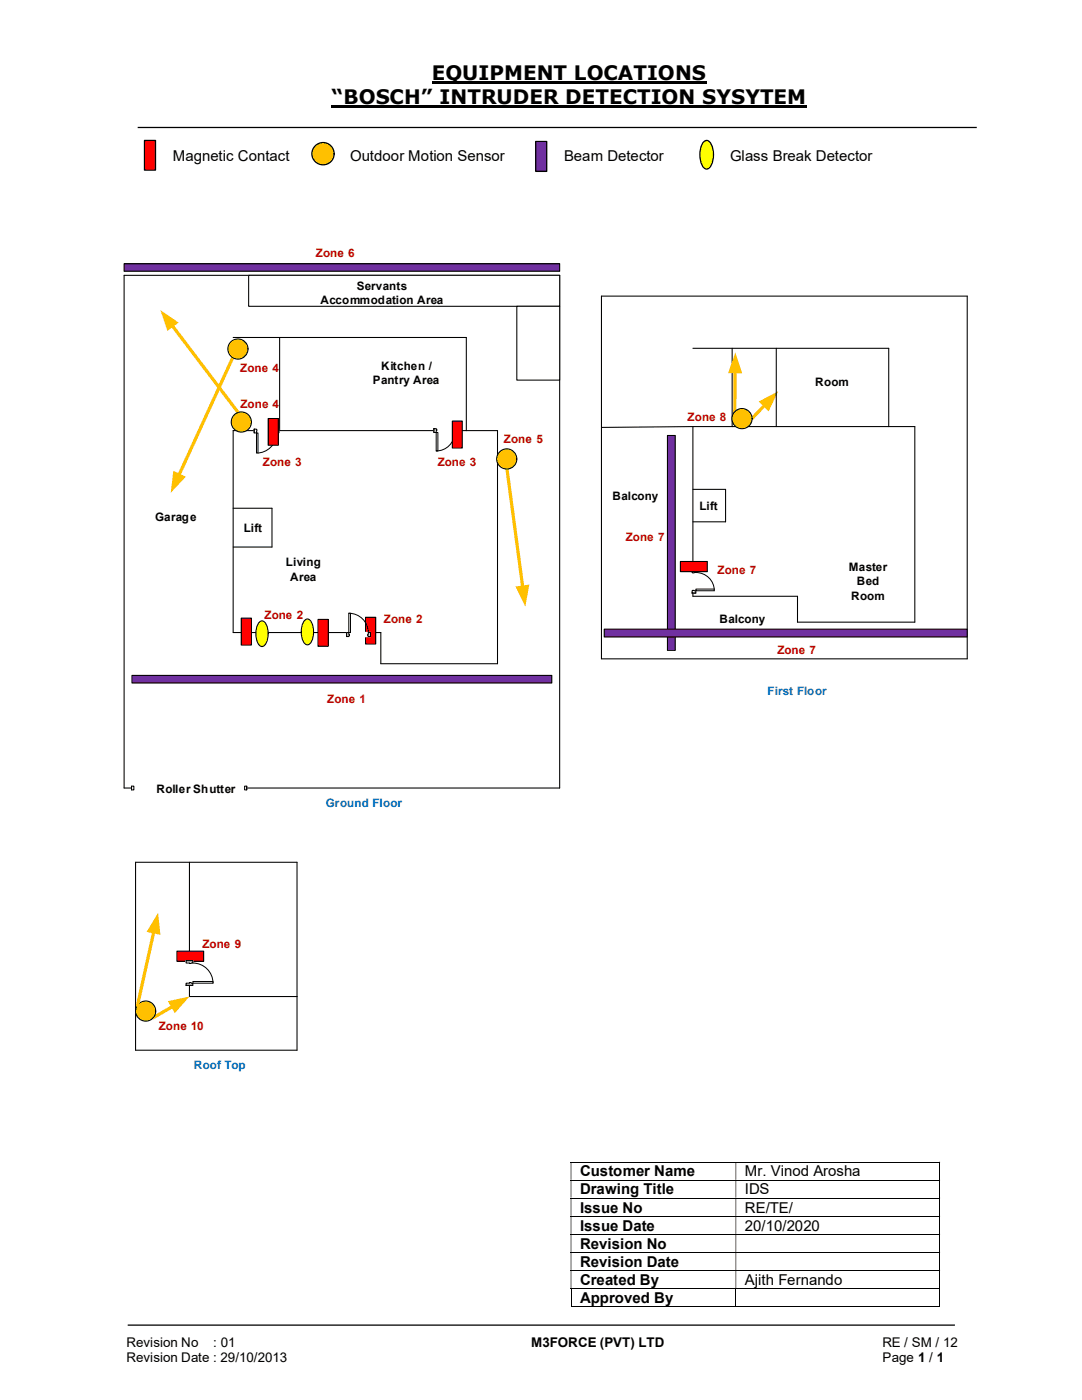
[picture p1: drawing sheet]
<svg xmlns="http://www.w3.org/2000/svg" width="216mm" height="279mm" viewBox="0 0 216 279" stroke-linecap="round" stroke-linejoin="round" font-family="sans-serif">
<path d="M86.1 16.5h54.9M66.2 21.3h94.8" fill="none" stroke="#000" stroke-width=".42"/>
<path d="M27.5 25.4h167.4M25.5 264.5h165" fill="none" stroke="#000" stroke-width=".25"/>
<g fill="none" stroke="#000" stroke-width=".2">
<path d="M113.9 231.9h73.5M113.9 235.5h73.5M113.9 239.1h73.5M187.5 232v3.5M187.5 235.6v3.4M187.5 239.2v3.5M113.9 242.7h73.5M113.9 246.3h73.5M113.9 249.9h73.5M113.9 253.5h73.5M113.9 257.1h73.5M113.9 257.2v3.6"/>
<path d="M146.8 257.2v3.6M187.5 242.8v3.5M187.5 246.4v3.5M187.5 250v3.4M187.5 253.6v3.4M187.5 257.2v3.6M113.9 260.8h32.9M146.9 260.8h40.5"/>
</g>
<g fill="#000">
<path d="M187.4 231.9h.2v.1h-.2zM113.9 232h.1v3.5h-.1zM146.8 232h.1v3.5h-.1z" fill-rule="evenodd"/>
<path d="M187.4 235.5h.2v.1h-.2zM113.9 235.6h.1v3.4h-.1zM146.8 235.6h.1v3.4h-.1z" fill-rule="evenodd"/>
<path d="M187.4 239h.2v.2h-.2zM113.9 239.2h.1v3.5h-.1zM146.8 239.2h.1v3.5h-.1z" fill-rule="evenodd"/>
<path d="M187.4 242.7h.2v.1h-.2zM113.9 242.8h.1v3.5h-.1zM146.8 242.8h.1v3.5h-.1z" fill-rule="evenodd"/>
<path d="M187.4 246.3h.2v.1h-.2zM113.9 246.4h.1v3.5h-.1zM146.8 246.4h.1v3.5h-.1z" fill-rule="evenodd"/>
<path d="M187.4 249.9h.2v.1h-.2zM113.9 250h.1v3.4h-.1zM146.8 250h.1v3.4h-.1z" fill-rule="evenodd"/>
<path d="M187.4 253.4h.2v.2h-.2zM113.9 253.6h.1v3.4h-.1zM146.8 253.6h.1v3.4h-.1z" fill-rule="evenodd"/>
</g>
<path d="M187.4 257h.2v.2h-.2zM187.4 260.7h.2v.1h-.2z" fill="#000"/>
<circle cx="64.5" cy="30.7" r="2.22" fill="#ffc000"/>
<circle cx="64.5" cy="30.7" r="2.22" fill="none" stroke="#000" stroke-width=".25"/>
<path d="M28.8 28h2.2v6h-2.2z" fill="#f00"/>
<path d="M28.8 28h2.2v6h-2.2z" fill="none" stroke="#000" stroke-width=".25"/>
<path d="M106.9 28.2h2.2v6h-2.2z" fill="#7030a0"/>
<path d="M106.9 28.2h2.2v6h-2.2z" fill="none" stroke="#000" stroke-width=".25"/>
<path d="M140.3 28.4a.79 .79 0 0 1 1.4 0 4.8 4.8 0 0 1 0 5 .79 .79 0 0 1-1.4 0 4.9 4.9 0 0 1 0-5z" fill-rule="evenodd" fill="#ff0"/>
<path d="M140.3 28.4a.79 .79 0 0 1 1.4 0 4.8 4.8 0 0 1 0 5 .79 .79 0 0 1-1.4 0 4.9 4.9 0 0 1 0-5z" fill="none" stroke="#000" stroke-width=".25"/>
<path d="M24.8 54.9h86.9v102.4h-86.9zM55.8 67.4v18.5M93 67.4v18.5M46.5 85.9v40.3" fill="none" stroke="#000" stroke-width=".21"/>
<path d="M24.8 52.6h86.9v1.5h-86.9z" fill="#7030a0"/>
<path d="M24.8 52.6h86.9v1.5h-86.9zM93 85.9h6.3v46.6" fill="none" stroke="#000" stroke-width=".21"/>
<path d="M100.9 91.8l3.4 25.4" fill="none" stroke="#ffc000" stroke-width=".64"/>
<path d="M102.9 117.1l2.7-.4-.8 4.3z" fill="#ffc000"/>
<path d="M47.1 69.9l-11.4 25" fill="none" stroke="#ffc000" stroke-width=".64"/>
<path d="M34.6 94l2.5 1.1-3 3.2z" fill="#ffc000"/>
<path d="M49.6 54.9h62.1v6.2h-62.1z" fill="#fff"/>
<path d="M49.6 54.9h62.1v6.2h-62.1z" fill="none" stroke="#000" stroke-width=".21"/>
<path d="M103.1 61.1h8.6v14.8h-8.6z" fill="#fff"/>
<path d="M103.1 61.1h8.6v14.8h-8.6zM55.8 85.9h37.2" fill="none" stroke="#000" stroke-width=".21"/>
<path d="M26.3 134.8h83.8v1.5h-83.8z" fill="#7030a0"/>
<path d="M26.3 134.8h83.8v1.5h-83.8z" fill="none" stroke="#000" stroke-width=".21"/>
<path d="M34.3 64.9l13.2 17.4" fill="none" stroke="#ffc000" stroke-width=".64"/>
<path d="M32 61.9l3.6 2.5-2.2 1.6z" fill="#ffc000"/>
<path d="M46.5 67.4h46.5M46.5 85.9h9.3M46.5 101.4h7.8v7.8h-7.8M46.5 126.2h29.5v6.3h23.3" fill="none" stroke="#000" stroke-width=".21"/>
<path d="M51.7 124.3a.73 .73 0 0 1 1.2 0 4 4 0 0 1-.3 4.6 .88 .88 0 0 1-1.2-.6 4.5 4.5 0 0 1 .3-4z" fill-rule="evenodd" fill="#ff0"/>
<path d="M193 59.1h-73v72.4h73M146.1 69.5v15.6M177.3 69.5v15.6h5.2v39.1h-23.4M138.3 85.1v33.9h20.8M51.7 124.3a.73 .73 0 0 1 1.2 0 4 4 0 0 1-.3 4.6 .88 .88 0 0 1-1.2-.6 4.5 4.5 0 0 1 .3-4z" fill="none" stroke="#000" stroke-width=".21"/>
<path d="M152.6 80.9l-2.5 2.6" fill="none" stroke="#ffc000" stroke-width=".64"/>
<path d="M151.4 80.1l3.9-2-1.9 4z" fill="#ffc000"/>
<path d="M146.1 85.1h31.2" fill="none" stroke="#000" stroke-width=".21"/>
<path d="M146.7 74.1l-.1 9.5" fill="none" stroke="#ffc000" stroke-width=".64"/>
<path d="M146.7 70.3l1.4 4.2h-2.8z" fill="#ffc000"/>
<path d="M193 59.1v72.4M138.3 69.5h39M154.9 69.5v15.6M138.3 97.7h6.5v6.4h-6.5M146.1 85.1l-26.1 .2M159.1 119v5.2M27.1 172.1h32.2v37.5h-32.2zM37.8 172.1v26.8h21.5" fill="none" stroke="#000" stroke-width=".21"/>
<path d="M34.5 200.8l-3.9 2.3" fill="none" stroke="#ffc000" stroke-width=".64"/>
<g fill="#ffc000">
<path d="M33.5 199.8l4.3-.9-2.9 3.3z"/>
<circle cx="29.1" cy="201.8" r="2.01"/>
</g>
<circle cx="29.1" cy="201.8" r="2.01" fill="none" stroke="#000" stroke-width=".21"/>
<path d="M30.7 185.9l-3.3 14.8" fill="none" stroke="#ffc000" stroke-width=".64"/>
<path d="M31.5 182.2l.5 4.4-2.7-.6z" fill="#ffc000"/>
<path d="M35.3 189.8h5.3v2.1h-5.3z" fill-rule="evenodd" fill="#f00"/>
<path d="M35.3 189.8h5.3v2.1h-5.3z" fill="none" stroke="#000" stroke-width=".21"/>
<path d="M26.2 156.8h23v.9h-23z" fill="#fff"/>
<path d="M26.2 156.8h23v.9h-23z" fill="none" stroke="#fff" stroke-width=".2"/>
<path d="M48.8 156.9v.7h.4v-.7zM26.2 156.9h.5v.7h-.5z" fill-rule="evenodd" fill="#fff"/>
<path d="M26.2 156.9h.5v.7h-.5zM26.2 156.9v.7M48.8 156.9h.4v.7h-.4zM49.2 156.9v.7" fill="none" stroke="#000" stroke-width=".2"/>
<path d="M72.9 123.2h2.1v5.3h-2.1z" fill="#f00"/>
<path d="M72.9 123.2h2.1v5.3h-2.1z" fill="none" stroke="#000" stroke-width=".21"/>
<path d="M69.2 126.2h4.7v.9h-4.7z" fill="#fff"/>
<path d="M69.2 126.2h4.7v.9h-4.7z" fill="none" stroke="#fff" stroke-width=".2"/>
<path d="M69.2 126.2h.4v.8h-.4zM73.5 126.2v.8h.4v-.8z" fill-rule="evenodd" fill="#fff"/>
<path d="M69.6 126.6v-.4h-.4v.8h.4v-.1M73.5 126.6v-.4h.4v.8h-.4v-.1" fill="none" stroke="#000" stroke-width=".2"/>
<path d="M69.6 126.6h.1v.3h-.1zM73.4 126.6v.3h.1v-.3z" fill-rule="evenodd" fill="#fff"/>
<path d="M69.2 126.2v.8M69.6 126.6h.1v.3h-.1M69.6 122.4a3.9 3.9 0 0 1 3.9 3.8M73.5 126.6h-.1v.3h.1M73.9 126.2v.8" fill="none" stroke="#000" stroke-width=".2"/>
<path d="M69.6 122.4h.3v3.8h-.3z" fill-rule="evenodd" fill="#fff"/>
<path d="M69.6 122.4h.3v3.8h-.3z" fill="none" stroke="#000" stroke-width=".2"/>
<path d="M63.5 123.6h2v5.4h-2z" fill="#f00"/>
<path d="M63.5 123.6h2v5.4h-2z" fill="none" stroke="#000" stroke-width=".21"/>
<path d="M60.7 123.9a.72 .72 0 0 1 1.3 0 4.1 4.1 0 0 1-.3 4.7 .88 .88 0 0 1-1.2-.7 4.6 4.6 0 0 1 .2-4z" fill-rule="evenodd" fill="#ff0"/>
<path d="M60.7 123.9a.72 .72 0 0 1 1.3 0 4.1 4.1 0 0 1-.3 4.7 .88 .88 0 0 1-1.2-.7 4.6 4.6 0 0 1 .2-4z" fill="none" stroke="#000" stroke-width=".21"/>
<path d="M48.1 123.4h2.1v5.3h-2.1z" fill="#f00"/>
<path d="M48.1 123.4h2.1v5.3h-2.1z" fill="none" stroke="#000" stroke-width=".21"/>
<path d="M86.6 85.5h4.6v.9h-4.6z" fill="#fff"/>
<path d="M86.6 85.5h4.6v.9h-4.6z" fill="none" stroke="#fff" stroke-width=".2"/>
<path d="M86.6 85.6v.7h.4v-.7zM90.7 85.6h.5v.7h-.5z" fill-rule="evenodd" fill="#fff"/>
<path d="M87 85.6h-.4v.7h.4v-.3M90.7 85.6h.5v.7h-.5v-.3" fill="none" stroke="#000" stroke-width=".2"/>
<path d="M87 85.6v.4h.2v-.4zM90.6 85.6h.1v.4h-.1z" fill-rule="evenodd" fill="#fff"/>
<path d="M86.6 85.6v.7M87 85.6h.2v.4h-.2M90.7 85.6h-.1v.4h.1M90.7 86.3a3.7 3.7 0 0 1-3.7 3.7M91.2 85.6v.7" fill="none" stroke="#000" stroke-width=".2"/>
<path d="M87 86.3h.4v3.7h-.4z" fill-rule="evenodd" fill="#fff"/>
<path d="M87 86.3h.4v3.7h-.4z" fill="none" stroke="#000" stroke-width=".2"/>
<path d="M50.7 85.6h4.9v.8h-4.9z" fill="#fff"/>
<path d="M50.7 85.6h4.9v.8h-4.9z" fill="none" stroke="#fff" stroke-width=".2"/>
<path d="M50.7 85.6v.8h.5v-.8zM55.2 85.6h.4v.8h-.4z" fill-rule="evenodd" fill="#fff"/>
<path d="M51.2 85.7l-.5-.1v.8h.5v-.3M55.2 85.7l.4-.1v.8h-.4v-.3" fill="none" stroke="#000" stroke-width=".2"/>
<path d="M51.2 85.7l.1 .4zM55.1 85.7h.1v.4h-.1z" fill-rule="evenodd" fill="#fff"/>
<path d="M50.7 85.6v.8M51.2 85.7v.4M55.2 86.4a4 4 0 0 1-4 4M55.2 85.7h-.1v.4h.1M55.6 85.6v.8" fill="none" stroke="#000" stroke-width=".2"/>
<path d="M51.2 86.4h.3v4h-.3z" fill-rule="evenodd" fill="#fff"/>
<path d="M51.2 86.4h.3v4h-.3z" fill="none" stroke="#000" stroke-width=".2"/>
<circle cx="48.1" cy="84.2" r="2.02" fill="#ffc000"/>
<circle cx="48.1" cy="84.2" r="2.02" fill="none" stroke="#000" stroke-width=".21"/>
<circle cx="47.5" cy="69.7" r="2.01" fill="#ffc000"/>
<circle cx="47.5" cy="69.7" r="2.01" fill="none" stroke="#000" stroke-width=".21"/>
<circle cx="101.1" cy="91.6" r="2.01" fill="#ffc000"/>
<circle cx="101.1" cy="91.6" r="2.01" fill="none" stroke="#000" stroke-width=".21"/>
<circle cx="148.1" cy="83.6" r="2.01" fill="#ffc000"/>
<circle cx="148.1" cy="83.6" r="2.01" fill="none" stroke="#000" stroke-width=".21"/>
<path d="M133.2 86.9h1.5v42.9h-1.5z" fill-rule="evenodd" fill="#7030a0"/>
<path d="M133.2 86.9h1.5v42.9h-1.5z" fill="none" stroke="#000" stroke-width=".21"/>
<path d="M120.6 125.6h72.4v1.5h-72.4z" fill="#7030a0"/>
<path d="M120.6 125.6h72.4v1.5h-72.4z" fill="none" stroke="#000" stroke-width=".21"/>
<path d="M53.5 83.5h2v5.4h-2z" fill="#f00"/>
<path d="M53.5 83.5h2v5.4h-2z" fill="none" stroke="#000" stroke-width=".21"/>
<path d="M90.3 84h1.9v5.4h-1.9z" fill="#f00"/>
<path d="M90.3 84h1.9v5.4h-1.9z" fill="none" stroke="#000" stroke-width=".21"/>
<path d="M37.1 191.7h1.4v4.9h-1.4z" fill-rule="evenodd" fill="#fff"/>
<path d="M37.1 191.7h1.4v4.9h-1.4z" fill="none" stroke="#fff" stroke-width=".2"/>
<path d="M37.1 196.2v.4h1.4v-.4zM37.1 191.7h1.4v.5h-1.4z" fill-rule="evenodd" fill="#fff"/>
<path d="M37.8 196.2h-.7v.4h1.4v-.4h-.4M37.8 192.2h-.7v-.5h1.4v.5h-.4" fill="none" stroke="#000" stroke-width=".2"/>
<path d="M37.8 196.1v.1h.3v-.1zM37.8 192.2l.3 .1z" fill-rule="evenodd" fill="#fff"/>
<path d="M37.1 196.6h1.4M37.1 191.7h1.4M37.8 196.2v-.1h.3v.1M37.8 192.2h.3M38.5 192.2a4 4 0 0 1 4 4" fill="none" stroke="#000" stroke-width=".2"/>
<path d="M38.5 195.9h4v.3h-4z" fill="#fff"/>
<path d="M38.5 195.9h4v.3h-4z" fill="none" stroke="#000" stroke-width=".2"/>
<path d="M138 113.8h.9v4.6h-.9z" fill-rule="evenodd" fill="#fff"/>
<path d="M138 113.8h.9v4.6h-.9z" fill="none" stroke="#fff" stroke-width=".2"/>
<path d="M138.1 117.9v.5h.8v-.5zM138.1 113.8h.8v.5h-.8z" fill-rule="evenodd" fill="#fff"/>
<path d="M138.2 117.9l-.1 .5h.8v-.5h-.4M138.2 114.3l-.1-.5h.8v.5h-.4" fill="none" stroke="#000" stroke-width=".2"/>
<path d="M138.2 117.8l.3 .1zM138.2 114.3h.3z" fill-rule="evenodd" fill="#fff"/>
<path d="M138.1 118.4h.8M138.1 113.8h.8M138.2 117.9h.3M138.2 114.3h.3M138.9 114.3a3.6 3.6 0 0 1 3.6 3.6" fill="none" stroke="#000" stroke-width=".2"/>
<path d="M138.9 117.6h3.6v.3h-3.6z" fill="#fff"/>
<path d="M138.9 117.6h3.6v.3h-3.6z" fill="none" stroke="#000" stroke-width=".2"/>
<path d="M135.8 112.1h5.3v2h-5.3z" fill-rule="evenodd" fill="#f00"/>
<path d="M135.8 112.1h5.3v2h-5.3z" fill="none" stroke="#000" stroke-width=".21"/>
<g font-size="4">
<text x="86.1" y="16">EQUIPMENT LOCATIONS</text>
<text x="66.2" y="20.8">“BOSCH” INTRUDER DETECTION SYSYTEM</text>
</g>
<g font-size="3">
<text x="34.5" y="32.1">Magnetic Contact</text>
<text x="69.9" y="32.1">Outdoor Motion Sensor</text>
<text x="112.5" y="32.1">Beam Detector</text>
<text x="145.7" y="32.1">Glass Break Detector</text>
<text x="115.7" y="234.8">Customer Name</text>
<text x="115.7" y="238.4">Drawing Title</text>
<text x="148.6" y="234.8">Mr. Vinod Arosha</text>
<text x="148.6" y="238.4">IDS</text>
<text x="115.7" y="242">Issue No</text>
<text x="115.7" y="245.6">Issue Date</text>
<text x="148.6" y="242">RE/TE/</text>
<text x="148.6" y="245.6">20/10/2020</text>
<text x="115.7" y="249.2">Revision No</text>
<text x="115.7" y="252.8">Revision Date</text>
<text x="115.7" y="256.4">Created By</text>
<text x="148.6" y="256.4">Ajith Fernando</text>
<text x="115.7" y="260.1">Approved By</text>
</g>
<g font-size="2.7">
<text x="25.2" y="268.8">Revision No</text>
<text x="42.6" y="268.8">: 01</text>
<text x="106" y="268.8">M3FORCE (PVT) LTD</text>
<text x="176.1" y="268.8">RE / SM / 12</text>
<text x="25.2" y="271.8">Revision Date : 29/10/2013</text>
<text x="176.1" y="271.8">Page 1 / 1</text>
</g>
<g font-size="2.3" fill="#c00000">
<text x="63" y="51.3">Zone 6</text>
<text x="47.9" y="74.3">Zone 4</text>
<text x="48" y="81.4">Zone 4</text>
<text x="137.2" y="84">Zone 8</text>
<text x="100.5" y="88.5">Zone 5</text>
<text x="52.5" y="93.1">Zone 3</text>
<text x="87.3" y="93.1">Zone 3</text>
<text x="124.9" y="107.9">Zone 7</text>
<text x="143.2" y="114.5">Zone 7</text>
<text x="52.8" y="123.5">Zone 2</text>
<text x="76.6" y="124.3">Zone 2</text>
<text x="155.1" y="130.6">Zone 7</text>
<text x="65.3" y="140.3">Zone 1</text>
<text x="40.4" y="189.2">Zone 9</text>
<text x="31.7" y="205.6">Zone 10</text>
</g>
<g font-size="2.3">
<text x="71.2" y="57.8">Servants</text>
<text x="63.9" y="60.6">Accommodation Area</text>
<text x="74.4" y="76.7">Pantry Area</text>
<text x="76.1" y="73.8">Kitchen /</text>
<text x="162.7" y="77">Room</text>
<text x="122.2" y="99.9">Balcony</text>
<text x="139.6" y="101.7">Lift</text>
<text x="30.9" y="104">Garage</text>
<text x="48.6" y="106.1">Lift</text>
<text x="57.1" y="113">Living</text>
<text x="169.4" y="114">Master</text>
<text x="57.9" y="115.9">Area</text>
<text x="169.8" y="119.7">Room</text>
<text x="171" y="116.8">Bed</text>
<text x="143.6" y="124.3">Balcony</text>
<text x="31.2" y="158.3">Roller Shutter</text>
</g>
<g font-size="2.3" fill="#0070c0">
<text x="153.2" y="138.6">First Floor</text>
<text x="65" y="161">Ground Floor</text>
<text x="38.7" y="213.4">Roof Top</text>
</g>
</svg>
